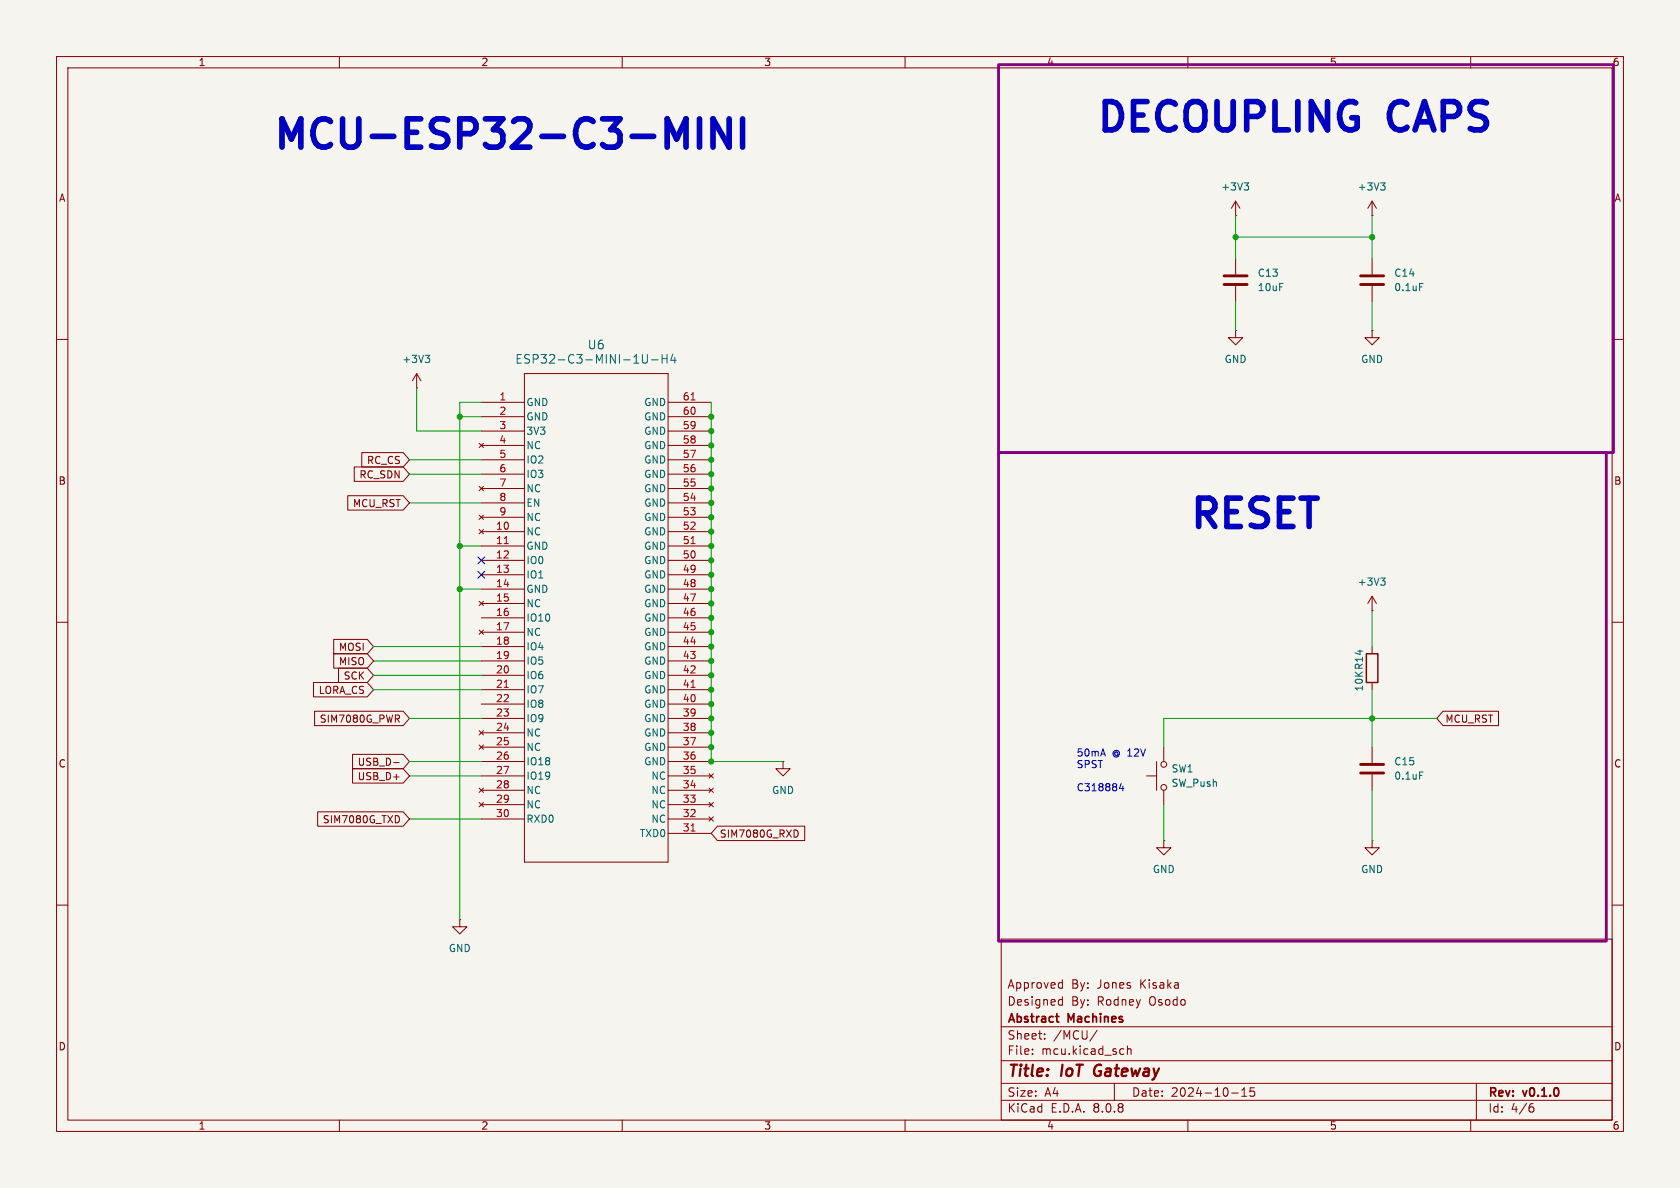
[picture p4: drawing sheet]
<svg xmlns="http://www.w3.org/2000/svg" width="297mm" height="210mm" viewBox="0 0 297 210" stroke-linecap="round" stroke-linejoin="round" font-family="sans-serif">
<path d="M0 0h297v210h-297z" fill="#f5f4ef" stroke="#f5f4ef" stroke-width=".18"/>
<g fill="none" stroke="#840000" stroke-width=".18">
<path d="M10 10h277v190h-277zM12 12h273v186h-273zM60 10v2M110 10v2M160 10v2M210 10v2M260 10v2M218.4 38.1h.1M218.4 35.6l-.7 1.2M218.4 35.6v2.5M218.4 35.6l.8 1.2M242.6 38.1h.1"/>
<path d="M242.6 35.6v2.5M242.6 35.6l-.8 1.2M242.6 35.6l.7 1.2M218.4 58.4v1.3h1.3l-1.3 1.3-1.2-1.3h1.2M218.4 58.4h.1M218.4 45.7v2.8M218.4 50.5v2.8M242.6 58.4v1.3h1.2l-1.2 1.3-1.3-1.3h1.3M242.6 58.4h.1M242.6 45.7v2.8M242.6 50.5v2.8M10 60h2"/>
<path d="M73.7 68.6h.1M73.7 66l-.8 1.3M73.7 66v2.6M73.7 66l.7 1.3M84.7 78.4l.8 .7M85.1 71.1h7.6M85.1 73.7h7.6M85.1 76.2h7.6M85.1 78.7h7.6M85.5 78.4l-.8 .7M92.7 66h25.4v86.4h-25.4zM118.1 71.1h7.6"/>
<path d="M118.1 73.7h7.6M118.1 76.2h7.6M118.1 78.7h7.6M285 60h2M61.5 87.6h9.8l1.1 1.3-1.1 1.3h-9.8zM62.6 82.5h8.7l1.1 1.3-1.1 1.3h-8.7zM64 80h7.3l1.1 1.3-1.1 1.3h-7.3zM84.7 93.6l.8 .8M84.7 86l.8 .7M84.7 91.1l.8 .7M85.1 94h7.6M85.1 96.5h7.6"/>
<path d="M85.1 99.1h7.6M85.1 81.3h7.6M85.1 91.4h7.6M85.1 88.9h7.6M85.1 86.4h7.6M85.1 83.8h7.6M85.5 93.6l-.8 .8M85.5 86l-.8 .7M85.5 91.1l-.8 .7M118.1 94h7.6M118.1 96.5h7.6M118.1 99.1h7.6"/>
<path d="M118.1 81.3h7.6M118.1 91.4h7.6M118.1 88.9h7.6M118.1 86.4h7.6M118.1 83.8h7.6M10 110h2M59 115.6h5.9l1.1 1.2-1.1 1.3h-5.9zM59 113h5.9l1.1 1.3-1.1 1.3h-5.9zM59.8 118.1h5.1l1.1 1.3-1.1 1.3h-5.1zM84.7 106.3l.8 .8M84.7 111.4l.8 .7M85.1 101.6h7.6"/>
<path d="M85.1 104.1h7.6M85.1 106.7h7.6M85.1 109.2h7.6M85.1 111.8h7.6M85.1 114.3h7.6M85.1 116.8h7.6M85.1 119.4h7.6M85.5 106.3l-.8 .8M85.5 111.4l-.8 .7M118.1 101.6h7.6M118.1 104.1h7.6M118.1 106.7h7.6"/>
<path d="M118.1 109.2h7.6M118.1 111.8h7.6M118.1 114.3h7.6M118.1 116.8h7.6M118.1 119.4h7.6M242.6 108h.1M242.6 105.4v2.6M242.6 114.3v1.3M242.6 105.4l-.8 1.3M242.6 105.4l.7 1.3M285 110h2M55.4 120.6h9.5l1.1 1.3-1.1 1.3h-9.5z"/>
<path d="M55.6 125.7h15.7l1.1 1.3-1.1 1.3h-15.7zM62.3 135.9h9l1.1 1.3-1.1 1.2h-9zM62.3 133.3h9l1.1 1.3-1.1 1.3h-9zM69.6 134.8h1M70.2 127.1l.4 .6M70.5 126.5l.1 .1-.1 .4M84.7 129.2l.8 .7M84.7 131.7l.8 .8M84.7 139.3l.8 .8M85.1 121.9h7.6M85.1 124.5h7.6M85.1 127h7.6"/>
<path d="M85.1 129.5h7.6M85.1 132.1h7.6M85.1 134.6h7.6M85.1 137.2h7.6M85.1 139.7h7.6M85.5 129.2l-.8 .7M85.5 131.7l-.8 .8M85.5 139.3l-.8 .8M118.1 121.9h7.6M118.1 124.5h7.6M118.1 127h7.6M118.1 129.5h7.6"/>
<path d="M118.1 132.1h7.6M118.1 134.6h7.6M118.1 137.2h7.6M118.1 139.7h7.6M125.3 139.3l.8 .8M125.3 136.8l.8 .7M126.1 139.3l-.8 .8M126.1 136.8l-.8 .7M138.4 134.6v1.3h1.3l-1.3 1.3-1.2-1.3h1.2M138.4 134.6h.1M202.7 137.2h1.8M204.5 134.6v5.1"/>
<path d="M205.7 132.1v2.5M205.7 139.7v2.5M242.6 120.7v1.2M242.6 132.1v2.8M242.6 136.9v2.8M255.1 125.7h9.8v2.6h-9.8l-1.1-1.3zM56.2 143.5h15.1l1.1 1.3-1.1 1.3h-15.1zM70.4 144.2l.2 .5-.2 .7M84.7 141.9l.8 .7M85.1 142.2h7.6M85.1 144.8h7.6M85.5 141.9l-.8 .7"/>
<path d="M118.1 142.2h7.6M118.1 144.8h7.6M118.1 147.3h7.6M125.3 144.4l.8 .8M125.3 141.9l.8 .7M126.1 144.4l-.8 .8M126.1 141.9l-.8 .7M126.8 146h15.5v2.6h-15.5l-1.1-1.3zM140.7 146.7a.68 .68 0 0 1 .4 .7 .68 .68 0 0 1-.4 .6M205.7 148.6v1.3h1.3l-1.3 1.2-1.2-1.2h1.2M205.7 148.6h.1M242.6 148.6v1.3h1.2l-1.2 1.2-1.3-1.2h1.3"/>
<path d="M242.6 148.6h.1M10 160h2M81.3 162.6v1.2h1.2l-1.2 1.3-1.3-1.3h1.3M81.3 162.6h.1M177 166h108v32h-108zM187.4 176.7l.4 .1M187.4 173.7l.4 .1M187.8 173.2v1.5M187.8 176.2v1.5M187.8 177.6l-.4 .1M187.8 174.6l-.4 .1M285 160h2"/>
<path d="M60 198v2M110 198v2M160 198v2M177 194.5h108M177 191.5h108M177 187.5h108M177 181.5h108M182.5 186.3v.1M182.5 185.5v.1M184.7 183.6v.1M184.7 182.8v.1M194 182.1l-1.3 2"/>
<path d="M197 191.5v3M198.2 185.4l.5 .1M198.7 186.3l-.5 .1M199.3 185.5l.2-.1 .4 .1 .1 .9M199.3 184.9v1.5M210 198v2M217.7 193.2h1.2M219.5 193.8h.9M219.5 192.7l.5-.4v1.5M221.7 192.3h-.7v.7l.2-.1h.5l.1 .3-.1 .5-.2 .1-.5-.1M260 198v2M261 191.5v6.5"/>
<path d="M270.6 195.7h.4l.2 .3-.1 .5-.5 .1M271 195.1l-.4 .1"/>
<circle cx="205.7" cy="139.2" r=".51"/>
<circle cx="205.7" cy="135.1" r=".51"/>
</g>
<path d="M193.7 188.5a1.27 1.27 0 0 0 0 1.6" fill="none" stroke="#840000" stroke-width=".4"/>
<path d="M186.6 179.7h.6M187.1 180.7h.1" fill="none" stroke="#840000" stroke-width=".3"/>
<g fill="none" stroke="#006464" stroke-width=".18">
<path d="M220 32.3h.7l-.4 .5M220.5 32.8l.2 .3v.3l-.2 .2M244.1 32.3h.8l-.5 .5M244.6 32.8l.3 .3v.3l-.3 .2M251 50.1h.6M75.2 62.8h.8l-.5 .5M75.7 63.3l.3 .2v.3l-.3 .3M114.4 62.7v1.2l-.2 .3-.5-.1M115.2 63.6h1.1M117.1 62.7v1.5M117.1 63.4h.8M117.9 62.7v1.5"/>
<path d="M118.9 62.6l-.3 1.1h.9M119.3 63.2v1M244.1 102.2h.8l-.5 .5M244.6 102.7l.3 .2v.3l-.3 .2M251 136.5h.6"/>
</g>
<path d="M122.2 70.7h.7M89.1 96.1h.8M122.2 96.1h.7M89.1 121.5h.8M122.2 121.5h.7M122.2 146.9h.7" fill="none" stroke="#a90000" stroke-width=".18"/>
<path d="M216.4 50.3h4.1M216.4 48.8h4.1M240.5 50.3h4.1M240.5 48.8h4.1M240.5 136.7h4.1M240.5 135.1h4.1" fill="none" stroke="#840000" stroke-width=".51"/>
<path d="M241.6 115.6h2v5.1h-2z" fill="none" stroke="#840000" stroke-width=".25"/>
<path d="M198.2 138.5l-.3 .9h.8M198.5 138.9v.9" fill="none" stroke="#0000c2" stroke-width=".18"/>
<path d="M117.9 21l1.7 3.6 1.7-3.6v5M123.7 21v5M128.9 21v5l-2.9-5v5M131.3 21v5" fill="none" stroke="#0000c2" stroke-width="1"/>
<path d="M176.5 11.4h108.7v68.6h-108.7zM176.5 80h107.5v86.4h-107.5z" fill="none" stroke="#840084" stroke-width=".5"/>
<g fill="none" stroke="#009600" stroke-width=".18">
<path d="M218.4 38.1v7.6M242.6 38.1v7.6M218.4 53.3v5.1M218.4 41.9h24.2M242.6 53.3v5.1M73.7 68.6v7.6h11.4M81.3 73.7h3.8M85.1 71.1h-3.8v91.5M125.7 71.1v63.5h12.7M72.4 83.8h12.7M72.4 88.9h12.7M72.4 81.3h12.7"/>
<path d="M81.3 96.5h3.8M66 114.3h19.1M66 119.4h19.1M66 116.8h19.1M81.3 104.1h3.8M242.6 108v6.3M66 121.9h19.1M72.4 127h12.7M72.4 134.6h12.7M72.4 137.2h12.7M242.6 121.9v10.2M242.6 139.7v8.9"/>
<path d="M254 127h-48.3v5.1M72.4 144.8h12.7M205.7 142.2v6.4"/>
</g>
<path d="M84.5 98.5l1.2 1.2M85.7 98.5l-1.2 1.2M84.5 101l1.2 1.2M85.7 101l-1.2 1.2" fill="none" stroke="#000084" stroke-width=".18"/>
<g fill="#009600" stroke="#009600" stroke-width=".18">
<circle cx="125.7" cy="78.7" r=".46"/>
<circle cx="125.7" cy="83.8" r=".46"/>
<circle cx="125.7" cy="86.4" r=".46"/>
<circle cx="125.7" cy="81.3" r=".46"/>
<circle cx="81.3" cy="96.5" r=".46"/>
<circle cx="125.7" cy="88.9" r=".46"/>
<circle cx="125.7" cy="91.4" r=".46"/>
<circle cx="125.7" cy="94" r=".46"/>
<circle cx="125.7" cy="96.5" r=".46"/>
<circle cx="125.7" cy="73.7" r=".46"/>
<circle cx="81.3" cy="73.7" r=".46"/>
<circle cx="218.4" cy="41.9" r=".46"/>
<circle cx="242.6" cy="41.9" r=".46"/>
<circle cx="125.7" cy="129.5" r=".46"/>
<circle cx="125.7" cy="132.1" r=".46"/>
<circle cx="125.7" cy="127" r=".46"/>
<circle cx="125.7" cy="106.7" r=".46"/>
<circle cx="125.7" cy="104.1" r=".46"/>
<circle cx="125.7" cy="134.6" r=".46"/>
<circle cx="81.3" cy="104.1" r=".46"/>
<circle cx="125.7" cy="111.8" r=".46"/>
<circle cx="125.7" cy="109.2" r=".46"/>
<circle cx="125.7" cy="121.9" r=".46"/>
<circle cx="125.7" cy="119.4" r=".46"/>
<circle cx="125.7" cy="124.5" r=".46"/>
<circle cx="125.7" cy="101.6" r=".46"/>
<circle cx="125.7" cy="76.2" r=".46"/>
<circle cx="125.7" cy="99.1" r=".46"/>
<circle cx="125.7" cy="116.8" r=".46"/>
<circle cx="125.7" cy="114.3" r=".46"/>
<circle cx="242.6" cy="127" r=".46"/>
</g>
<g font-size="7" fill="#0000c2">
<text x="193.5" y="23.6">DECOUPLING</text>
<text x="246" y="23.6">CAPS</text>
<text x="48" y="26.7">MCU-ESP32-C3-MINI</text>
<text x="210.1" y="93.7">RESET</text>
</g>
<g font-size="2.8" fill="#840000">
<text x="178" y="190.9">Title:</text>
<text x="187.7" y="190.9">IoT</text>
<text x="194.3" y="190.9">Gateway</text>
</g>
<g font-size="2.1" fill="#006464">
<text x="91" y="64.5">ESP32-C3-MINI-1U-H4</text>
<text x="103.8" y="62">U6</text>
</g>
<g font-size="2.1" fill="#840000">
<text x="178" y="178">Designed</text>
<text x="178" y="175">Approved</text>
<text x="189.4" y="178">By:</text>
<text x="189.4" y="175">By:</text>
<text x="194" y="178">Rodney</text>
<text x="194" y="175">Jones</text>
<text x="201.7" y="175">Kisaka</text>
<text x="203.3" y="178">Osodo</text>
<text x="178" y="184">Sheet:</text>
<text x="178" y="181.2">Abstract</text>
<text x="186.2" y="184">/MCU/</text>
<text x="188.9" y="181.2">Machines</text>
<text x="178" y="186.7">File:</text>
<text x="184.1" y="186.7">mcu.kicad_sch</text>
<text x="178" y="196.9">KiCad</text>
<text x="178" y="194.1">Size:</text>
<text x="184.7" y="194.1">A4</text>
<text x="185.7" y="196.9">E.D.A.</text>
<text x="193.3" y="196.9">8.0.8</text>
<text x="200" y="194.1">Date:</text>
<text x="207" y="194.1">2024-10-15</text>
<text x="263" y="194.3">Rev:</text>
<text x="263" y="196.9">Id:</text>
<text x="267.1" y="196.9">4/6</text>
<text x="269.4" y="194.3">v0.1.0</text>
</g>
<g font-size="1.8" fill="#840000">
<text x="35" y="11.9">1</text>
<text x="85" y="11.9">2</text>
<text x="135" y="11.9">3</text>
<text x="185" y="11.9">4</text>
<text x="235" y="11.9">5</text>
<text x="285" y="11.9">6</text>
<text x="10.3" y="35.9">A</text>
<text x="285.3" y="35.9">A</text>
<text x="64.8" y="82.2">RC_CS</text>
<text x="10.3" y="85.9">B</text>
<text x="62.3" y="89.9">MCU_RST</text>
<text x="63.4" y="84.8">RC_SDN</text>
<text x="285.3" y="85.9">B</text>
<text x="59.8" y="117.8">MISO</text>
<text x="59.8" y="115.3">MOSI</text>
<text x="56.2" y="122.9">LORA_CS</text>
<text x="60.7" y="120.3">SCK</text>
<text x="56.4" y="128">SIM7080G_PWR</text>
<text x="255.4" y="128">MCU_RST</text>
<text x="10.3" y="135.9">C</text>
<text x="63.1" y="135.6">USB_D-</text>
<text x="285.3" y="135.9">C</text>
<text x="63.1" y="138.1">USB_D+</text>
<text x="57" y="145.7">SIM7080G_TXD</text>
<text x="127.2" y="148.3">SIM7080G_RXD</text>
<text x="10.3" y="185.9">D</text>
<text x="285.3" y="185.9">D</text>
<text x="35" y="199.9">1</text>
<text x="85" y="199.9">2</text>
<text x="135" y="199.9">3</text>
<text x="185" y="199.9">4</text>
<text x="235" y="199.9">5</text>
<text x="285" y="199.9">6</text>
</g>
<g font-size="1.8" fill="#006464">
<text x="215.8" y="33.9">+3V3</text>
<text x="239.9" y="33.9">+3V3</text>
<text x="222.3" y="49.1">C13</text>
<text x="222.3" y="51.7">10uF</text>
<text x="246.4" y="49.1">C14</text>
<text x="246.4" y="51.7">0.1uF</text>
<text x="71" y="64.4">+3V3</text>
<text x="216.4" y="64.4">GND</text>
<text x="240.5" y="64.4">GND</text>
<text x="93" y="72">GND</text>
<text x="113.8" y="72">GND</text>
<text x="93" y="74.5">GND</text>
<text x="93" y="77.1">3V3</text>
<text x="113.8" y="77.1">GND</text>
<text x="113.8" y="74.5">GND</text>
<text x="93" y="79.6">NC</text>
<text x="93" y="82.1">IO2</text>
<text x="113.8" y="82.1">GND</text>
<text x="113.8" y="79.6">GND</text>
<text x="93" y="84.7">IO3</text>
<text x="93" y="87.2">NC</text>
<text x="93" y="89.8">EN</text>
<text x="113.8" y="89.8">GND</text>
<text x="113.8" y="87.2">GND</text>
<text x="113.8" y="84.7">GND</text>
<text x="93" y="94.8">NC</text>
<text x="93" y="92.3">NC</text>
<text x="113.8" y="94.8">GND</text>
<text x="113.8" y="92.3">GND</text>
<text x="93" y="97.4">GND</text>
<text x="93" y="99.9">IO0</text>
<text x="113.8" y="99.9">GND</text>
<text x="113.8" y="97.4">GND</text>
<text x="93" y="102.5">IO1</text>
<text x="93" y="105">GND</text>
<text x="93" y="107.5">NC</text>
<text x="113.8" y="107.5">GND</text>
<text x="113.8" y="105">GND</text>
<text x="113.8" y="102.5">GND</text>
<text x="239.9" y="103.7">+3V3</text>
<text x="93" y="110.1">IO10</text>
<text x="93" y="112.6">NC</text>
<text x="113.8" y="112.6">GND</text>
<text x="113.8" y="110.1">GND</text>
<text x="93" y="115.2">IO4</text>
<text x="93" y="117.7">IO5</text>
<text x="113.8" y="117.7">GND</text>
<text x="113.8" y="115.2">GND</text>
<text x="93" y="120.2">IO6</text>
<text x="93" y="122.8">IO7</text>
<text x="93" y="125.3">IO8</text>
<text x="113.8" y="125.3">GND</text>
<text x="113.8" y="122.8">GND</text>
<text x="113.8" y="120.2">GND</text>
<text x="241.1" y="122.3" transform="rotate(-90 241.1 122.3)">10K R14</text>
<text x="93" y="127.9">IO9</text>
<text x="93" y="130.4">NC</text>
<text x="113.8" y="130.4">GND</text>
<text x="113.8" y="127.9">GND</text>
<text x="93" y="132.9">NC</text>
<text x="93" y="135.5">IO18</text>
<text x="113.8" y="135.5">GND</text>
<text x="113.8" y="132.9">GND</text>
<text x="207" y="136.8">SW1</text>
<text x="246.4" y="135.5">C15</text>
<text x="93" y="138">IO19</text>
<text x="93" y="140.6">NC</text>
<text x="93" y="143.1">NC</text>
<text x="115.1" y="143.1">NC</text>
<text x="115.1" y="140.6">NC</text>
<text x="115.1" y="138">NC</text>
<text x="136.4" y="140.6">GND</text>
<text x="207" y="139.3">SW_Push</text>
<text x="246.4" y="138">0.1uF</text>
<text x="93" y="145.6">RXD0</text>
<text x="113" y="148.2">TXD0</text>
<text x="115.1" y="145.6">NC</text>
<text x="203.7" y="154.5">GND</text>
<text x="240.5" y="154.5">GND</text>
<text x="79.2" y="168.5">GND</text>
</g>
<g font-size="1.8" fill="#a90000">
<text x="88.2" y="70.9">1</text>
<text x="120.6" y="70.9">61</text>
<text x="88.2" y="73.4">2</text>
<text x="88.2" y="75.9">3</text>
<text x="120.6" y="75.9">59</text>
<text x="120.6" y="73.4">60</text>
<text x="88.2" y="78.5">4</text>
<text x="88.2" y="81">5</text>
<text x="88.2" y="83.6">6</text>
<text x="120.6" y="83.6">56</text>
<text x="120.6" y="81">57</text>
<text x="120.6" y="78.5">58</text>
<text x="88.2" y="86.1">7</text>
<text x="88.2" y="88.6">8</text>
<text x="120.6" y="88.6">54</text>
<text x="120.6" y="86.1">55</text>
<text x="87.6" y="93.7">10</text>
<text x="88.2" y="91.2">9</text>
<text x="120.6" y="93.7">52</text>
<text x="120.6" y="91.2">53</text>
<text x="87.6" y="96.3">11</text>
<text x="87.6" y="98.8">12</text>
<text x="87.6" y="101.3">13</text>
<text x="120.6" y="101.3">49</text>
<text x="120.6" y="98.8">50</text>
<text x="120.6" y="96.3">51</text>
<text x="87.6" y="103.9">14</text>
<text x="87.6" y="106.4">15</text>
<text x="120.6" y="106.4">47</text>
<text x="120.6" y="103.9">48</text>
<text x="87.6" y="109">16</text>
<text x="87.6" y="111.5">17</text>
<text x="120.6" y="111.5">45</text>
<text x="120.6" y="109">46</text>
<text x="87.6" y="114">18</text>
<text x="87.6" y="116.6">19</text>
<text x="87.6" y="119.1">20</text>
<text x="120.6" y="119.1">42</text>
<text x="120.6" y="116.6">43</text>
<text x="120.6" y="114">44</text>
<text x="87.6" y="121.7">21</text>
<text x="87.6" y="124.2">22</text>
<text x="120.6" y="124.2">40</text>
<text x="120.6" y="121.7">41</text>
<text x="87.6" y="126.7">23</text>
<text x="87.6" y="129.3">24</text>
<text x="87.6" y="131.8">25</text>
<text x="120.6" y="131.8">37</text>
<text x="120.6" y="129.3">38</text>
<text x="120.6" y="126.7">39</text>
<text x="87.6" y="134.4">26</text>
<text x="87.6" y="136.9">27</text>
<text x="120.6" y="136.9">35</text>
<text x="120.6" y="134.4">36</text>
<text x="87.6" y="139.4">28</text>
<text x="87.6" y="142">29</text>
<text x="120.6" y="142">33</text>
<text x="120.6" y="139.4">34</text>
<text x="87.6" y="144.5">30</text>
<text x="120.6" y="147.1">31</text>
<text x="120.6" y="144.5">32</text>
</g>
<g font-size="1.8" fill="#0000c2">
<text x="190.2" y="133.9">50mA</text>
<text x="190.2" y="136">SPST</text>
<text x="196.6" y="133.9">@ 12V</text>
<text x="190.2" y="140.1">C318884</text>
</g>
</svg>
